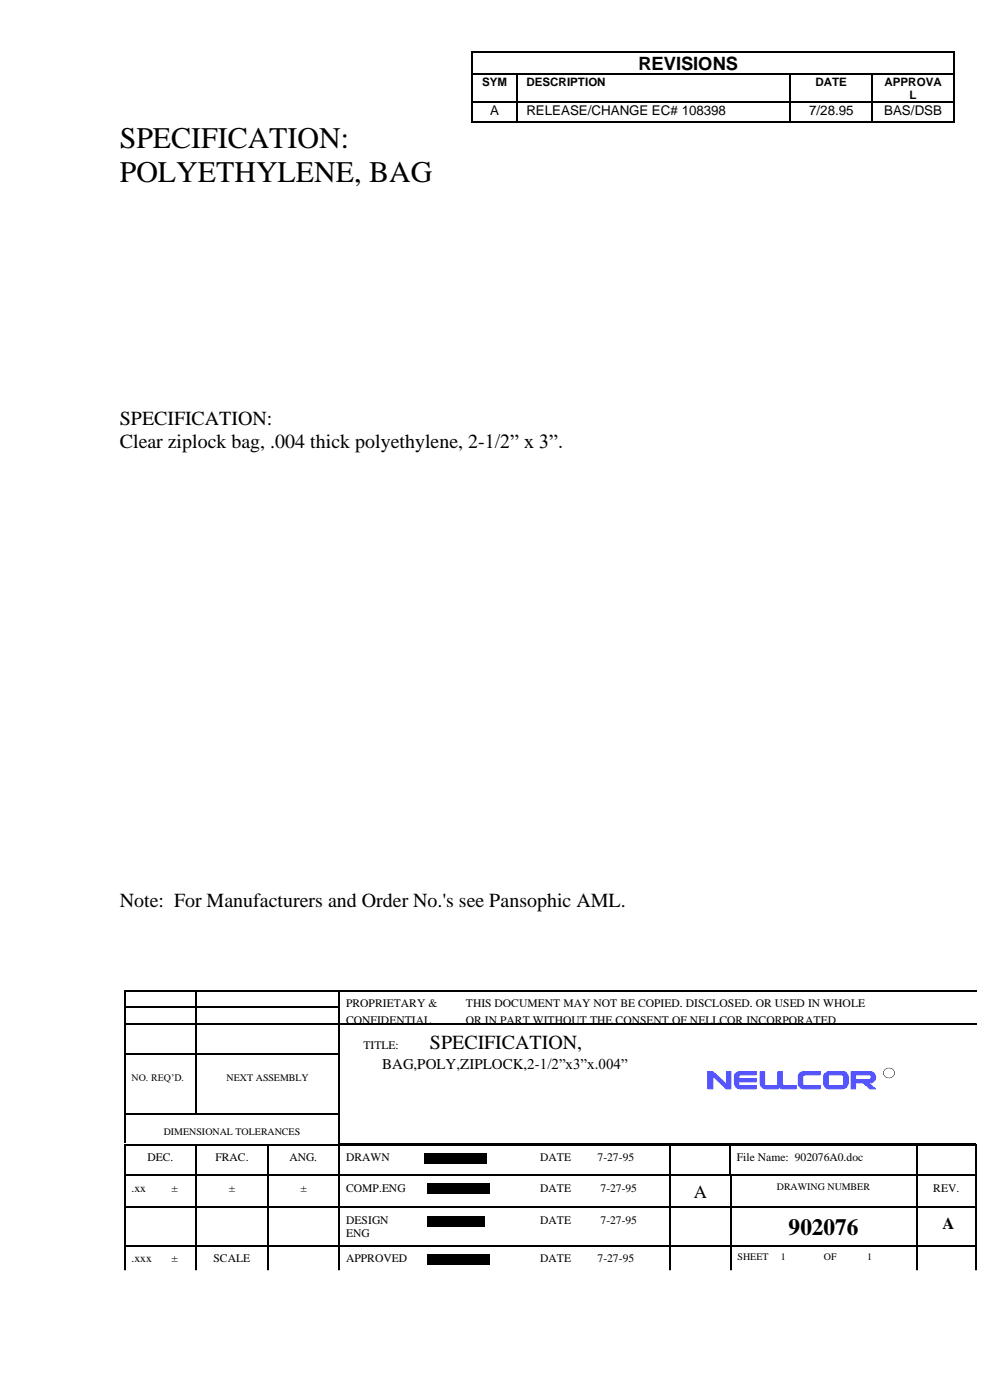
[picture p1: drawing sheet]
<svg xmlns="http://www.w3.org/2000/svg" width="210mm" height="297mm" viewBox="0 0 210 297" stroke-linecap="round" stroke-linejoin="round" font-family="sans-serif">
<g fill="#000">
<path d="M100 10.8h.3v.3h-.3z" fill-rule="evenodd"/>
<path d="M100 10.8h.3v.3h-.3z" fill-rule="evenodd"/>
<path d="M100 15.6h.3v.2h-.3z" fill-rule="evenodd"/>
<path d="M109.6 15.6h.3v.2h-.3z" fill-rule="evenodd"/>
<path d="M109.7 10.8h.3v.3h-.3z" fill-rule="evenodd"/>
<path d="M109.9 15.6h.2v.2h-.2z" fill-rule="evenodd"/>
<path d="M167.5 15.6h.3v.2h-.3z" fill-rule="evenodd"/>
<path d="M167.7 10.8h.2v.3h-.2z" fill-rule="evenodd"/>
<path d="M167.8 15.6h.3v.2h-.3z" fill-rule="evenodd"/>
<path d="M184.9 15.6h.3v.2h-.3z" fill-rule="evenodd"/>
<path d="M185 10.8h.3v.3h-.3z" fill-rule="evenodd"/>
<path d="M185.2 15.6h.2v.2h-.2z" fill-rule="evenodd"/>
<path d="M202.3 10.8h.2v.3h-.2z" fill-rule="evenodd"/>
<path d="M202.3 10.8h.2v.3h-.2z" fill-rule="evenodd"/>
<path d="M202.3 15.6h.2v.2h-.2z" fill-rule="evenodd"/>
<path d="M100 21.5h.3v.3h-.3z" fill-rule="evenodd"/>
<path d="M100 25.8h.3v.2h-.3z" fill-rule="evenodd"/>
<path d="M100 25.8h.3v.2h-.3z" fill-rule="evenodd"/>
<path d="M109.6 21.5h.3v.3h-.3z" fill-rule="evenodd"/>
<path d="M109.6 25.8h.3v.2h-.3z" fill-rule="evenodd"/>
<path d="M167.5 21.5h.3v.3h-.3z" fill-rule="evenodd"/>
<path d="M167.5 25.8h.3v.2h-.3z" fill-rule="evenodd"/>
<path d="M184.9 21.5h.3v.3h-.3z" fill-rule="evenodd"/>
<path d="M184.9 25.8h.3v.2h-.3z" fill-rule="evenodd"/>
<path d="M202.3 21.5h.2v.3h-.2z" fill-rule="evenodd"/>
<path d="M202.3 25.8h.2v.2h-.2z" fill-rule="evenodd"/>
<path d="M202.3 25.8h.2v.2h-.2z" fill-rule="evenodd"/>
<path d="M26.3 210h.3v.3h-.3z" fill-rule="evenodd"/>
<path d="M26.3 210h.3v.3h-.3z" fill-rule="evenodd"/>
<path d="M26.3 213.6h.3v.2h-.3z" fill-rule="evenodd"/>
<path d="M26.3 217.1h.3v.3h-.3z" fill-rule="evenodd"/>
<path d="M41.5 210h.3v.3h-.3z" fill-rule="evenodd"/>
<path d="M41.5 213.6h.3v.2h-.3z" fill-rule="evenodd"/>
<path d="M41.5 217.1h.3v.3h-.3z" fill-rule="evenodd"/>
<path d="M71.9 210h.2v.3h-.2z" fill-rule="evenodd"/>
<path d="M71.9 213.6h.2v.2h-.2z" fill-rule="evenodd"/>
<path d="M71.9 217.1h.2v.3h-.2z" fill-rule="evenodd"/>
<path d="M89.8 217.1h.2v.3h-.2z" fill-rule="evenodd"/>
<path d="M142.2 217.1h.3v.3h-.3z" fill-rule="evenodd"/>
<path d="M26.3 223.5h.3v.2h-.3z" fill-rule="evenodd"/>
<path d="M26.3 236.2h.3v.2h-.3z" fill-rule="evenodd"/>
<path d="M41.5 223.5h.3v.2h-.3z" fill-rule="evenodd"/>
<path d="M41.5 236.2h.3v.2h-.3z" fill-rule="evenodd"/>
<path d="M71.9 223.5h.2v.2h-.2z" fill-rule="evenodd"/>
<path d="M71.9 236.2h.2v.2h-.2z" fill-rule="evenodd"/>
<path d="M26.3 242.8h.3v.2h-.3z" fill-rule="evenodd"/>
<path d="M26.3 242.8h.3v.2h-.3z" fill-rule="evenodd"/>
<path d="M26.3 249.2h.3v.3h-.3z" fill-rule="evenodd"/>
<path d="M26.3 256h.3v.3h-.3z" fill-rule="evenodd"/>
<path d="M41.5 242.8h.3v.2h-.3z" fill-rule="evenodd"/>
<path d="M41.5 249.2h.3v.3h-.3z" fill-rule="evenodd"/>
<path d="M41.5 256h.3v.3h-.3z" fill-rule="evenodd"/>
<path d="M56.7 242.8h.2v.2h-.2z" fill-rule="evenodd"/>
<path d="M56.7 249.2h.2v.3h-.2z" fill-rule="evenodd"/>
<path d="M56.7 256h.2v.3h-.2z" fill-rule="evenodd"/>
<path d="M71.9 242.5h.2v.3h-.2z" fill-rule="evenodd"/>
<path d="M71.9 242.5h.2v.3h-.2z" fill-rule="evenodd"/>
<path d="M71.9 242.8h.2v.2h-.2z" fill-rule="evenodd"/>
<path d="M71.9 249.2h.2v.3h-.2z" fill-rule="evenodd"/>
<path d="M71.9 256h.2v.3h-.2z" fill-rule="evenodd"/>
<path d="M88.5 242.8h.3v.2h-.3z" fill-rule="evenodd"/>
<path d="M88.5 249.2h.3v.3h-.3z" fill-rule="evenodd"/>
<path d="M88.5 256h.3v.3h-.3z" fill-rule="evenodd"/>
<path d="M110.3 242.8h.3v.2h-.3z" fill-rule="evenodd"/>
<path d="M110.3 249.2h.3v.3h-.3z" fill-rule="evenodd"/>
<path d="M110.3 256h.3v.3h-.3z" fill-rule="evenodd"/>
<path d="M125.3 242.8h.3v.2h-.3z" fill-rule="evenodd"/>
<path d="M125.3 249.2h.3v.3h-.3z" fill-rule="evenodd"/>
<path d="M125.3 256h.3v.3h-.3z" fill-rule="evenodd"/>
<path d="M142 242.5h.2v.3h-.2z" fill-rule="evenodd"/>
<path d="M142.1 242.8h.2v.2h-.2z" fill-rule="evenodd"/>
<path d="M142.1 249.2h.2v.3h-.2z" fill-rule="evenodd"/>
<path d="M142.1 256h.2v.3h-.2z" fill-rule="evenodd"/>
<path d="M154.8 242.8h.2v.2h-.2z" fill-rule="evenodd"/>
<path d="M154.8 249.2h.2v.3h-.2z" fill-rule="evenodd"/>
<path d="M154.9 256h.3v.3h-.3z" fill-rule="evenodd"/>
<path d="M155 249.2h.3v.3h-.3z" fill-rule="evenodd"/>
<path d="M194.3 242.8h.3v.2h-.3z" fill-rule="evenodd"/>
<path d="M194.3 249.2h.3v.3h-.3z" fill-rule="evenodd"/>
<path d="M194.3 256h.3v.3h-.3z" fill-rule="evenodd"/>
<path d="M207 242.8h.3v.2h-.3z" fill-rule="evenodd"/>
<path d="M207 242.8h.3v.2h-.3z" fill-rule="evenodd"/>
<path d="M207 249.2h.3v.3h-.3z" fill-rule="evenodd"/>
<path d="M207 256h.3v.3h-.3z" fill-rule="evenodd"/>
<path d="M26.3 264.1h.3v.3h-.3z" fill-rule="evenodd"/>
<path d="M41.5 264.1h.3v.3h-.3z" fill-rule="evenodd"/>
<path d="M56.7 264.1h.2v.3h-.2z" fill-rule="evenodd"/>
<path d="M71.9 264.1h.2v.3h-.2z" fill-rule="evenodd"/>
<path d="M88.5 264.1h.3v.3h-.3z" fill-rule="evenodd"/>
<path d="M110.3 264.1h.3v.3h-.3z" fill-rule="evenodd"/>
<path d="M125.3 264.1h.3v.3h-.3z" fill-rule="evenodd"/>
<path d="M142.1 264.1h.2v.3h-.2z" fill-rule="evenodd"/>
<path d="M154.9 264.1h.3v.3h-.3z" fill-rule="evenodd"/>
<path d="M194.3 264.1h.3v.3h-.3z" fill-rule="evenodd"/>
<path d="M207 264.1h.3v.3h-.3z" fill-rule="evenodd"/>
</g>
<g fill="none" stroke="#000" stroke-width=".25">
<path d="M100.1 11.1v4.5M100.1 15.8v5.7M100.3 11h9.4M100.3 15.7h9.3M109.7 15.8v5.7M110 11h57.7M110.1 15.7h57.4M167.7 15.8v5.7M167.9 11h17.1M168.1 15.7h16.8M185 15.8v5.7M185.3 11h17"/>
<path d="M185.4 15.7h16.9M202.4 11.1v4.5M202.4 15.8v5.7M100.1 21.8v4M100.3 21.6h9.3M100.3 25.9h9.3M109.7 21.8v4M109.9 21.6h57.6M109.9 25.9h57.6M167.7 21.8v4M167.8 21.6h17.1M167.8 25.9h17.1"/>
<path d="M185 21.8v4M185.2 21.6h17.1M185.2 25.9h17.1M202.4 21.8v4M26.5 210.3v3.3M26.5 213.8v3.3M26.5 217.4v6.1M26.6 210.2h14.9M26.6 213.7h14.9M26.6 217.2h14.9M41.7 210.3v3.3M41.7 213.8v3.3"/>
<path d="M41.7 217.4v6.1M41.8 210.2h30.1M41.8 213.7h30.1M41.8 217.2h30.1M72 210.3v3.3M72 213.8v3.3M72 217.4v6.1M72.1 210.2h135M72.1 217.2h17.7M90 217.2h52.2M142.5 217.2h64.6M26.5 223.7v12.5"/>
<path d="M26.5 236.4v6.1M26.6 223.6h14.9M26.6 236.3h14.9M41.7 223.7v12.5M41.8 223.6h30.1M41.8 236.3h30.1M72 223.7v12.5M72 236.4v6.1M26.5 243v6.2M26.5 249.5v6.5M26.5 256.3v7.8M26.6 242.9h14.9"/>
<path d="M26.6 249.3h14.9M26.6 256.2h14.9M41.7 243v6.2M41.7 249.5v6.5M41.7 256.3v7.8M41.8 242.9h14.9M41.8 249.3h14.9M41.8 256.2h14.9M56.8 243v6.2M56.8 249.5v6.5M56.8 256.3v7.8M56.9 242.9h15"/>
<path d="M56.9 249.3h15M56.9 256.2h15M72 243v6.2M72 249.5v6.5M72 256.3v7.8M72.1 242.6h135M72.1 242.9h16.4M72.1 249.3h16.4M72.1 256.2h16.4M88.8 242.9h21.5M88.8 249.3h21.5M88.8 256.2h21.5"/>
<path d="M110.6 242.9h14.7M110.6 249.3h14.7M110.6 256.2h14.7M125.6 242.9h16.5M125.6 249.3h16.5M125.6 256.2h16.5M142.2 243v6.2M142.2 249.5v6.5M142.2 256.3v7.8M142.3 242.9h12.5M142.3 249.3h12.5M142.3 256.2h12.6"/>
<path d="M154.9 243v6.2M155 249.5v6.5M155 256.3v7.8M155 242.9h39.3M155.2 256.2h39.1M155.3 249.3h39M194.4 243v6.2M194.4 249.5v6.5M194.4 256.3v7.8M194.6 242.9h12.4M194.6 249.3h12.4M194.6 256.2h12.4"/>
<path d="M207.1 243v6.2M207.1 249.5v6.5M207.1 256.3v7.8M26.5 264.4v5.1M26.6 264.2h14.9M41.7 264.4v5.1M41.8 264.2h14.9M56.8 264.4v5.1M56.9 264.2h15M72 264.4v5.1M72.1 264.2h16.4M88.8 264.2h21.5"/>
<path d="M110.6 264.2h14.7M125.6 264.2h16.5M142.2 264.4v5.1M142.3 264.2h12.6M155 264.4v5.1M155.2 264.2h39.1M194.4 264.4v5.1M194.6 264.2h12.4M207.1 264.4v5.1"/>
</g>
<g fill="#55f" stroke="#55f" stroke-width=".21">
<path d="M184.5 231l.6-.5 .6 .5z"/>
<path d="M183.1 229.7h1.2l-.6 .6z"/>
<path d="M184.8 228.4h.9v.3h-.9z" fill-rule="evenodd"/>
<path d="M183.7 230.3l.6-.6 .8 .8-.6 .5z" fill-rule="evenodd"/>
<path d="M184.5 229h.2l.1-.3h.9v.2a1.11 1.11 0 0 1-1.3 .8z" fill-rule="evenodd"/>
<path d="M184.4 227.3l.1 .1a1.1 1.1 0 0 1 1.2 1l-.9-.1-.3-.3z" fill-rule="evenodd"/>
<path d="M181.5 227.3h3v.7h-3z" fill-rule="evenodd"/>
<path d="M181.5 229h3v.7h-3z" fill-rule="evenodd"/>
<path d="M180.6 227.3h.9v3.7h-.9z" fill-rule="evenodd"/>
<path d="M177.4 227.3h1.3v.7h-1.3z" fill-rule="evenodd"/>
<path d="M178.7 227.3h.3a1.3 1.3 0 0 1 1 1.1h-1l-.3-.3z" fill-rule="evenodd"/>
<path d="M179 228.4h1v1.5h-1z" fill-rule="evenodd"/>
<path d="M178.7 230.3l.4-.4h.8l-.2 .5a1.1 1.1 0 0 1-1 .6z" fill-rule="evenodd"/>
<path d="M177.4 230.3h1.3v.7h-1.3z" fill-rule="evenodd"/>
<path d="M174.7 228.4h1v1.5h-1z" fill-rule="evenodd"/>
<path d="M174.8 229.9h.8l.2 .4h.2v.7a1.15 1.15 0 0 1-1.2-1.1z" fill-rule="evenodd"/>
<path d="M175.1 227.7l.9-.4v.7l-.3 .2v.2h-1z" fill-rule="evenodd"/>
<path d="M175.9 230.3h1.5v.7h-1.5z" fill-rule="evenodd"/>
<path d="M175.9 227.3h1.5v.7h-1.5z" fill-rule="evenodd"/>
<path d="M170.6 227.3h3.4v.7h-3.4z" fill-rule="evenodd"/>
<path d="M170.6 230.3h3.4v.7h-3.4z" fill-rule="evenodd"/>
<path d="M169.6 227.8l.5-.4 .5-.1v.8l-.3 .3h-.9z" fill-rule="evenodd"/>
<path d="M169.4 229.9h.9v.2l.3 .2v.7a1.23 1.23 0 0 1-1.2-1.1z" fill-rule="evenodd"/>
<path d="M169.4 228.4h.9v1.5h-.9z" fill-rule="evenodd"/>
<path d="M166.2 230.3h2.7v.7h-2.7z" fill-rule="evenodd"/>
<path d="M165 229.9h1l.3 .3-.1 .8a1.22 1.22 0 0 1-1.2-1.1z" fill-rule="evenodd"/>
<path d="M165 227.4h1v2.5h-1z" fill-rule="evenodd"/>
<path d="M161.3 227.4h.9v2.5h-.9z" fill-rule="evenodd"/>
<path d="M161.3 229.9h.8l.4 .4-.1 .7a1.15 1.15 0 0 1-1.1-1.1z" fill-rule="evenodd"/>
<path d="M162.5 230.3h2.6v.7h-2.6z" fill-rule="evenodd"/>
<path d="M155.8 228.4h.9v1.5h-.9z" fill-rule="evenodd"/>
<path d="M155.9 229.9h.8v.2l.4 .2v.7h-.2a1.07 1.07 0 0 1-1-1.1z" fill-rule="evenodd"/>
<path d="M156 227.8l.6-.4 .5-.1v.7l-.4 .4h-.9z" fill-rule="evenodd"/>
<path d="M157 230.3h3.4v.7h-3.4z" fill-rule="evenodd"/>
<path d="M156.7 228.8h3.7v.7h-3.7z" fill-rule="evenodd"/>
<path d="M157 227.3h3.4v.7h-3.4z" fill-rule="evenodd"/>
<path d="M154.1 227.3h.9v3.7h-.9z" fill-rule="evenodd"/>
<path d="M150.6 227.8l.6-.5 3.5 3.2-.6 .5z" fill-rule="evenodd"/>
<path d="M150.1 227.3h1.1v3.7h-1.1z" fill-rule="evenodd"/>
</g>
<g fill="none" stroke="#55f" stroke-width=".21">
<path d="M150.1 227.3h1.1v3.7h-1.1zM150.6 227.8l.6-.5 3.5 3.2-.6 .5zM154.1 227.3h.9v3.7h-.9zM155.8 228.4h.9v1.5h-.9zM155.9 229.9h.8v.2l.4 .2v.7h-.2a1.07 1.07 0 0 1-1-1.1zM156 227.8l.6-.4 .5-.1v.7l-.4 .4h-.9zM156.7 228.8h3.7v.7h-3.7zM157 230.3h3.4v.7h-3.4zM157 227.3h3.4v.7h-3.4zM161.3 227.4h.9v2.5h-.9zM161.3 229.9h.8l.4 .4-.1 .7a1.15 1.15 0 0 1-1.1-1.1zM162.5 230.3h2.6v.7h-2.6z"/>
<path d="M165 229.9h1l.3 .3-.1 .8a1.22 1.22 0 0 1-1.2-1.1zM165 227.4h1v2.5h-1zM166.2 230.3h2.7v.7h-2.7zM169.4 229.9h.9v.2l.3 .2v.7a1.23 1.23 0 0 1-1.2-1.1zM169.4 228.4h.9v1.5h-.9zM169.6 227.8l.5-.4 .5-.1v.8l-.3 .3h-.9zM170.3 229.9v.1M170.6 227.3h3.4v.7h-3.4zM170.6 230.3h3.4v.7h-3.4zM174.7 228.4h1v1.5h-1zM174.8 229.9h.8l.2 .4h.2v.7a1.15 1.15 0 0 1-1.2-1.1zM175.1 227.7l.9-.4v.7l-.3 .2v.2h-1z"/>
<path d="M175.7 229.9v.1M175.9 230.3h1.5v.7h-1.5zM175.9 227.3h1.5v.7h-1.5zM177.4 227.3h1.3v.7h-1.3zM177.4 230.3h1.3v.7h-1.3zM178.7 227.3h.3a1.3 1.3 0 0 1 1 1.1h-1l-.3-.3zM178.7 230.3l.4-.4h.8l-.2 .5a1.1 1.1 0 0 1-1 .6zM179 228.4h1v1.5h-1zM180.6 227.3h.9v3.7h-.9zM181.5 227.3h3v.7h-3zM181.5 229h3v.7h-3zM181.5 227.3v.7"/>
<path d="M183.1 229.7h1.2l-.6 .6zM183.7 230.3l.6-.6 .8 .8-.6 .5zM184.3 229.7l-.6 .6M184.4 227.3l.1 .1a1.1 1.1 0 0 1 1.2 1l-.9-.1-.3-.3zM184.5 229h.2l.1-.3h.9v.2a1.11 1.11 0 0 1-1.3 .8zM184.5 231l.6-.5 .6 .5zM184.8 228.4h.9v.3h-.9zM185.1 230.5l-.6 .5"/>
</g>
<path d="M187.6 227a1.2 1.2 0 0 1 1.6-.3 1.2 1.2 0 0 1 .4 1.6 1.2 1.2 0 0 1-1.6 .3 1.2 1.2 0 0 1-.4-1.6z" fill="none" stroke="#000" stroke-width=".21"/>
<path d="M90 244.7h13.3v2.2h-13.3zM90.6 251.1h13.3v2.2h-13.3zM90.6 258h12.1v2.2h-12.1zM90.6 266h13.3v2.2h-13.3z" fill="#000"/>
<g font-size="6.3">
<text x="25.4" y="31.3">SPECIFICATION:</text>
<text x="25.4" y="38.6">POLYETHYLENE, BAG</text>
</g>
<text font-size="5" x="167.3" y="262">902076</text>
<g font-size="4.2">
<text x="25.4" y="90.2">SPECIFICATION:</text>
<text x="25.4" y="95.1">Clear ziplock bag, .004 thick polyethylene, 2-1/2” x 3”.</text>
<text x="25.4" y="192.4">Note: For Manufacturers and Order No.'s see Pansophic AML.</text>
<text x="91.2" y="222.5">SPECIFICATION,</text>
</g>
<g font-size="3.9">
<text x="135.4" y="14.8">REVISIONS</text>
<text x="147.2" y="254.2">A</text>
</g>
<text font-size="3.5" x="199.9" y="260.7">A</text>
<text font-size="3.2" x="81.1" y="226.7">BAG,POLY,ZIPLOCK,2-1/2”x3”x.004”</text>
<g font-size="2.8">
<text x="104" y="24.4">A</text>
<text x="111.7" y="24.4">RELEASE/CHANGE EC# 108398</text>
<text x="171.7" y="24.4">7/28.95</text>
<text x="187.6" y="24.4">BAS/DSB</text>
</g>
<g font-size="2.5">
<text x="102.3" y="18.2">SYM</text>
<text x="111.7" y="18.2">DESCRIPTION</text>
<text x="173" y="18.2">DATE</text>
<text x="187.6" y="18.2">APPROVA</text>
<text x="192.9" y="21">L</text>
<text x="73.4" y="213.6">PROPRIETARY &amp;</text>
<text x="98.8" y="213.6">THIS DOCUMENT MAY NOT BE COPIED, DISCLOSED, OR USED IN WHOLE</text>
<text x="73.4" y="217.2">CONFIDENTIAL</text>
<text x="98.8" y="217.2">OR IN PART WITHOUT THE CONSENT OF NELLCOR INCORPORATED.</text>
<text x="77.1" y="222.5">TITLE:</text>
<text x="31.3" y="246.4">DEC.</text>
<text x="45.7" y="246.4">FRAC.</text>
<text x="61.4" y="246.4">ANG.</text>
<text x="73.4" y="246.4">DRAWN</text>
<text x="114.6" y="246.4">DATE</text>
<text x="126.8" y="246.4">7-27-95</text>
<text x="156.3" y="246.4">File Name: 902076A0.doc</text>
<text x="27.9" y="252.8">.xx</text>
<text x="36.4" y="252.8">±</text>
<text x="48.6" y="252.8">±</text>
<text x="63.7" y="252.8">±</text>
<text x="73.4" y="252.8">COMP.ENG</text>
<text x="114.6" y="252.8">DATE</text>
<text x="127.4" y="252.8">7-27-95</text>
<text x="198" y="252.8">REV.</text>
<text x="73.4" y="259.7">DESIGN</text>
<text x="73.4" y="262.5">ENG</text>
<text x="114.6" y="259.7">DATE</text>
<text x="127.4" y="259.7">7-27-95</text>
<text x="27.9" y="267.7">.xxx</text>
<text x="36.4" y="267.7">±</text>
<text x="45.3" y="267.7">SCALE</text>
<text x="73.4" y="267.7">APPROVED</text>
<text x="114.6" y="267.7">DATE</text>
<text x="126.8" y="267.7">7-27-95</text>
</g>
<g font-size="2.1">
<text x="27.9" y="229.4">NO. REQ’D.</text>
<text x="48.1" y="229.4">NEXT ASSEMBLY</text>
<text x="34.7" y="240.9">DIMENSIONAL TOLERANCES</text>
<text x="35" y="245">UNLESS OTHERWISE NOTED</text>
<text x="164.8" y="252.5">DRAWING NUMBER</text>
<text x="156.5" y="267.4">SHEET</text>
<text x="165.6" y="267.4">1</text>
<text x="174.8" y="267.4">OF</text>
<text x="184" y="267.4">1</text>
</g>
</svg>
